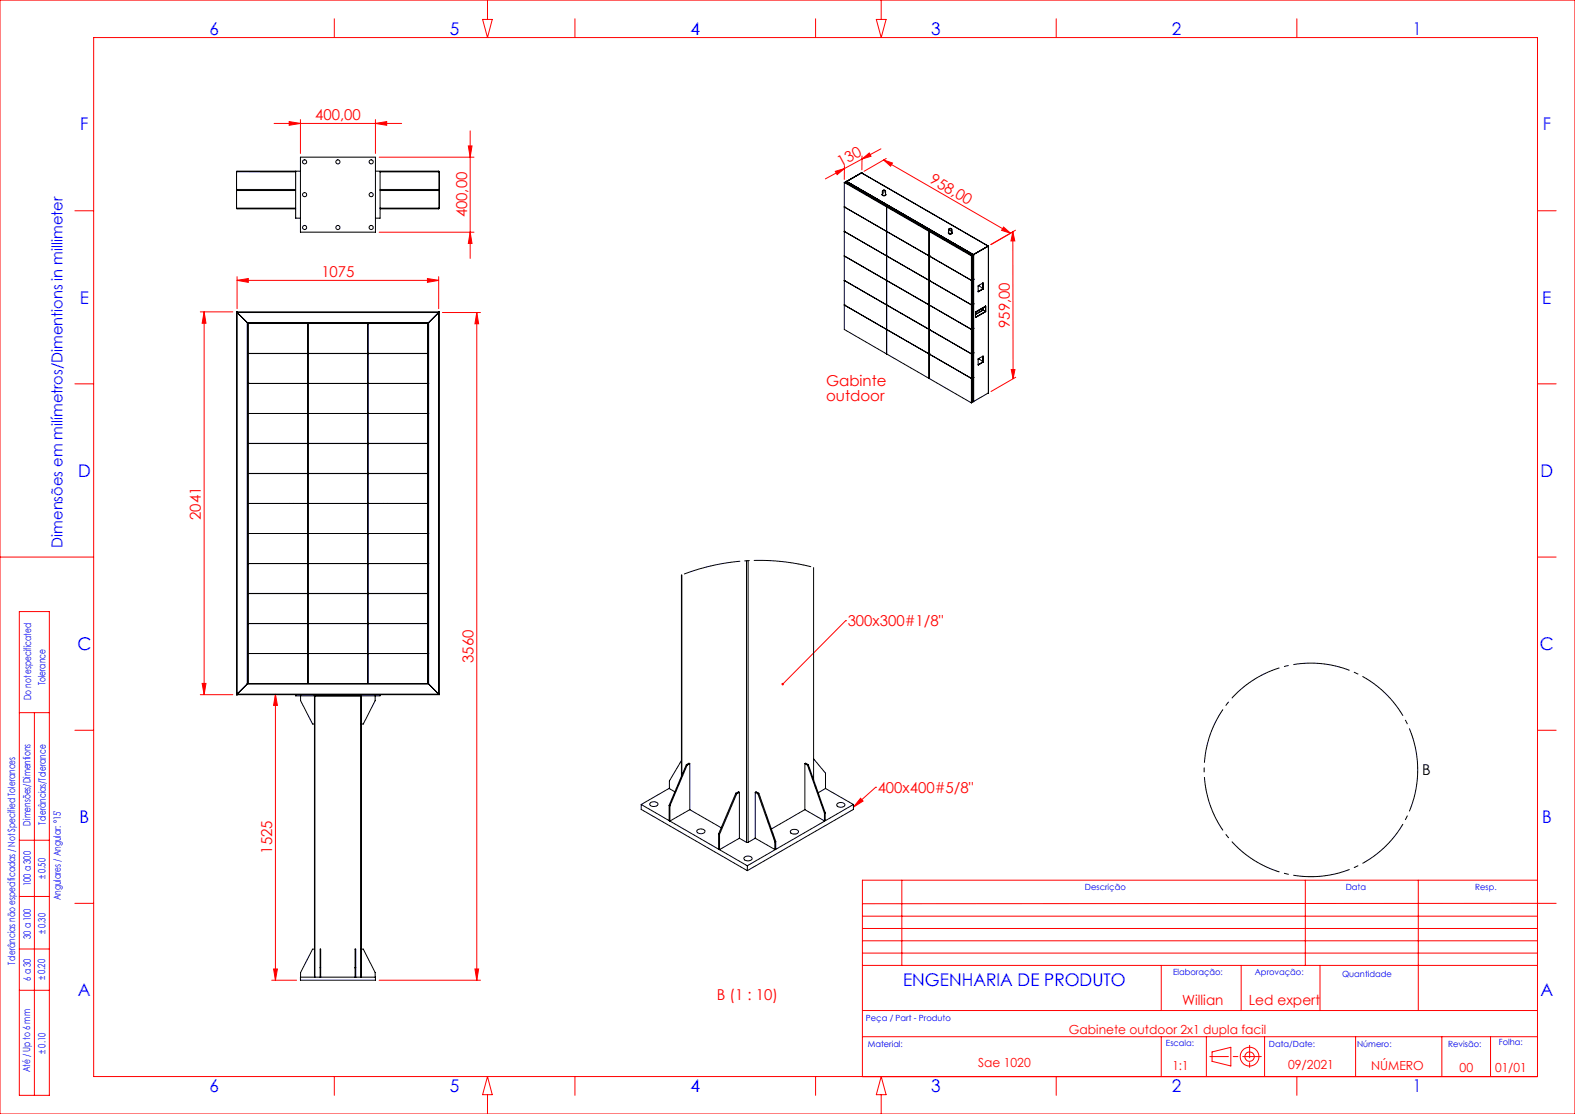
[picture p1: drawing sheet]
<svg xmlns="http://www.w3.org/2000/svg" width="420mm" height="297mm" viewBox="0 0 420 297" stroke-linecap="round" stroke-linejoin="round" font-family="sans-serif">
<g fill="none" stroke="#f00" stroke-width=".27">
<path d="M0 0h420v297h-420zM25 10h385v277h-385zM89.1 5v5M128.7 5.2h2.6l-1.3 4.8zM130 0v5.2M153.3 5v5M217.5 5v5M233.7 5.2h2.6l-1.3 4.8zM235 0v5.2M281.7 5v5M345.8 5v5M73.1 32.9h34"/>
<path d="M77.1 32.4l3 .5-3 .5zM80.1 31.9v9M100.1 32.9l3-.5v1zM100.1 31.9v9M124.9 38.9h1l-.5 3zM125.4 34.9v34M234.9 39.7l-5 2.7M20 56.2h5M101.1 41.9h25.3M222.7 45.7l2.5-.8-2 1.7zM225.2 44.1l-.1 3.7M229.9 42.4l1.9-1.6 .5 .9z"/>
<path d="M229.9 41.6l-.1 3.7M229.9 42.4l-9.8 5.3M235.6 42.6l33.9 19.6M235.6 42.6l2.4 .9-.5 .8zM236.3 42.3l-5.9 3.4M410 56.2h5M63.2 74.8l3-.5v1zM63.2 73.8v8.5M63.2 74.8h53.8M101.1 61.9h25.3M114 74.3l3 .5-3 .5zM117 73.8v8.5"/>
<path d="M125.4 61.9l.5 3h-1zM267.6 60.5l1.9 1.7-2.4-.8zM270.1 61.8l.5 2.4h-1zM270.1 61.8l.1 39.2M270.2 61.8l-5.9 3.4M270.8 61.4l-6.6 3.8M53.4 83.1h8.7M54.4 83.1v102.1M54.4 83.1l.5 3.1h-1zM118 83.3h10.1M127.1 83.3l.5 3h-1zM127.1 83.3v178"/>
<path d="M269.7 98.5h1l-.5 2.5zM20 102.3h5M270.9 100.6l-6.6 3.8M410 102.3h5M0 148.5h25M410 148.5h5M5.2 163.1h8v128.9h-8zM225.5 165.5h.1M225.5 165.5l-16.8 16.9M5.2 190h8M9.2 190v102M20 194.7h5"/>
<path d="M53.4 185.2h8.7M53.9 182.2h1l-.5 3zM73.4 185.1l.6 3h-1zM73.4 185.1v76.2M410 194.7h5M229.5 212.8l.7 .8-2.6 1.6zM233.5 209.9h.1M233.5 209.9l-5.9 5.3M5.2 239h8M5.2 224h8M240.5 234.7v22.7M348.1 234.7v22.7"/>
<path d="M378.2 234.7v34.7M410 234.7h-180v52.3M5.2 253h8M20 240.8h5M73 258.3h1l-.6 3zM126.6 258.3h1l-.5 3zM230 254.1h180M230 250.8h180M230 247.5h180M230 257.4h180M230 244.3h180M309.7 257.4v12"/>
<path d="M331 257.4v12M352 257.4v12M415 240.8l-185 .1M5.2 264h8M72.5 261.3h6.6M101.1 261.3h27M230 269.4h180M230 276.4h180M309.7 276.4v10.6M321.7 276.4v10.6M337.2 276.4v10.6M361.5 276.4v10.6"/>
<path d="M384.5 276.4v10.6M397.5 276.4v10.6M89.1 287v5M130 287l1.3 4.8h-2.6zM130 291.8v5.2M153.3 287v5M217.5 287v5M235 287l1.3 4.8h-2.6zM235 291.8v5.2M281.7 287v5M323.2 280.5l5-1.3v5l-5-1.2zM345.8 287v5"/>
<circle cx="333.2" cy="281.7" r="2.5"/>
<circle cx="333.2" cy="281.7" r="1.26"/>
</g>
<path d="M322.6 281.7h13.8" fill="none" stroke="#f00" stroke-width=".27" stroke-dasharray="6.3 1.3 1.3 1.3" stroke-dashoffset="1.4"/>
<path d="M333.2 278.7v6" fill="none" stroke="#f00" stroke-width=".27" stroke-dasharray="6.3 1.3 1.3 1.3" stroke-dashoffset="3"/>
<path d="M378.1 205.3a28.5 28.5 0 0 0-42.3-24.9 28.5 28.5 0 0 0-1.3 49 28.5 28.5 0 0 0 43.5-22.6l.1-1.5" fill="none" stroke="#000" stroke-width=".27" stroke-dasharray="15.2 1.3 1.3 1.3" stroke-dashoffset="3.9" stroke-linecap="butt"/>
<g fill="#f00">
<path d="M208.5 182.1l-.1 .5 .3-.2-.2 .2a.34 .34 0 0 0 .5 0 .34 .34 0 0 0 0-.4 .34 .34 0 0 0-.5-.1zM229.5 212.8l.7 .8-2.6 1.6z"/>
<path d="M63.2 74.8l3-.5v1zM114 74.3l3 .5-3 .5z"/>
<path d="M229.9 42.4l1.9-1.6 .5 .9zM222.7 45.7l2.5-.8-2 1.7z"/>
<path d="M53.9 182.2h1l-.5 3zM54.4 83.1l.5 3.1h-1z"/>
<path d="M127.1 83.3l.5 3h-1zM126.6 258.3h1l-.5 3zM73.4 185.1l.6 3h-1zM73 258.3h1l-.6 3zM124.9 38.9h1l-.5 3zM125.4 61.9l.5 3h-1z"/>
<path d="M270.1 61.8l.5 2.4h-1zM269.7 98.5h1l-.5 2.5z"/>
<path d="M235.6 42.6l2.4 .9-.5 .8zM267.6 60.5l1.9 1.7-2.4-.8z"/>
<path d="M77.1 32.4l3 .5-3 .5zM100.1 32.9l3-.5v1z"/>
</g>
<g fill="none" stroke="#000" stroke-width=".27">
<path d="M63.1 50.5l.1 .2M63.1 55.5l.1 .2M63.1 45.8v4.7M63.1 50.8v4.7M63.1 50.5h15.7M63.1 45.8h15.7M63.1 55.5h15.7M63.1 50.8h15.7M63.2 45.6l-.1 .2M63.2 50.7l-.1 .1M63.2 45.6h16.9M63.2 55.7h15.6"/>
<path d="M78.8 45.6v12.6h1.3M80.1 41.9h20v20h-20zM100.1 45.6h16.9l.1 .2M101.4 45.6v12.6h-1.3M101.4 50.5h15.7M101.4 45.8h15.7M101.4 55.5h15.7M101.4 50.8h15.7M117 50.7l.1 .1M117.1 50.5l-.1 .2M117.1 55.5l-.1 .2h-15.6M117.1 45.8v4.7"/>
<path d="M117.1 50.8v4.7M225.1 55.2h.1M225.1 48.6v39.2l33.9 19.6M225.1 55.2l33.9 19.6M225.1 48.6l33.9 19.6M225.4 48.6h.1M225.4 48.6l11.2 6.5M225.4 48.6h-.3M225.6 48.4h.1M225.6 48.4v.3M225.6 48.4l11.3 6.5M225.7 48.4l11.2 6.5"/>
<path d="M225.7 48.4h-.1M225.7 48.4h.1M225.8 48.4l33.8 19.5M225.8 48.3v.1M225.8 48.4v.1M225.8 48.4h.1M229.7 46.1h.1M229.7 46.1l-3.9 2.2M229.7 46.1l-3.9 2.3M229.7 46.1l33.8 19.5M229.8 46.1l33.7 19.5M229.8 46.1h.1"/>
<path d="M235.2 51.9a.52 .52 0 0 0 .5 .3 .52 .52 0 0 0 .5-.3M235.3 51.2l.1 .4zM235.3 51.7a.42 .42 0 0 0 .4 .4 .42 .42 0 0 0 .4-.4M235.3 50.9v.3M235.7 50.7l-.2 .1a.33 .33 0 0 0 .1 .4 .33 .33 0 0 0 .4-.1l.1-.2-.3-.2M236.1 50.9l-.1 1.1h-.6l-.1-.6M236.4 55.2v39.2M236.6 55.1h.1M236.6 55.1l-.2 .1M236.6 55.1l11.3 6.5M236.9 54.9l-.3 .2M236.9 54.9h.1"/>
<path d="M236.9 54.9v.3M236.9 55v.2M236.9 55h.1M236.9 55l22.6 13M236.9 55l11.3 6.4M225.1 61.7h.1M225.1 74.8h.1M225.1 61.7l11.3 6.5M225.1 74.8l33.9 19.6 .2-.1M225.1 68.3l33.9 19.5 .2-.1M225.1 68.2l33.9 19.6 .2-.1M225.1 74.8l11.4 6.5"/>
<path d="M236.4 61.7h.1M236.4 68.2l22.6 13.1M236.4 68.2h.1M236.5 74.8h-.1M247.8 74.8h.1M247.8 68.2h.1M247.8 61.7v39.2M247.9 61.6h.1M247.9 61.6l-.1 .1M248 61.6h.1M248 61.6l-.2 .1M248 61.6l11.2 6.5"/>
<path d="M248.2 61.5l-.3 .1M248.2 61.5h.1M248.2 61.5v.3M248.2 61.5l11.3 6.4M248.2 61.4v.3M248.2 61.4v.1M252.9 62.1a.51 .51 0 0 0 .5 .3 .51 .51 0 0 0 .5-.3M253 61.2v.9l.3 .2 .5-.2v-.9M253 61.9a.42 .42 0 0 0 .4 .4 .42 .42 0 0 0 .4-.4M253.3 60.9l.2 .1zM253.3 60.9l-.1 .1a.36 .36 0 0 0 .1 .5 .36 .36 0 0 0 .5-.3l-.3-.3M253.6 61.6l.2-.1-.1 .4z"/>
<path d="M259 68.2v39.2M259.2 68.1h.1M259.2 74.6h.1M259.2 68.1v19.6M259.2 74.6l-.2 .2M259.2 68.1l-.2 .1M259.2 74.3l.3 .2M259.3 74.3l.2 .1M259.5 74.4l-.3-.1 .3 .2M259.5 68l-.3 .1M259.5 68h.1M259.5 74.5l-.3 .1"/>
<path d="M259.5 74.5h.1M259.5 67.9h.1M259.5 74.4h.1M259.5 68v6.4M259.5 74.5v13M259.5 67.9v6.5M259.5 74.5v6.5M259.5 67.9v.1M259.6 67.9v39.1M260.8 76.2l1.3-.8v1.6l-1.3 .8zM261.1 76.1v.1M261.1 76v.1"/>
<path d="M261.1 76.2l1 .8M261.1 76.1l-.3 .2M261.1 76.2l-.3 .1M262.1 77l-1.3 .7M262.1 77h.1M263.5 65.6h.1M263.6 65.6l-4 2.3M263.6 65.6v39.2M263.6 65.6h.1M63.1 83.1h.1M63.1 83.1l.1 .2M63.1 83.1h54"/>
<path d="M63.1 83.1v102.1M63.2 83.3l2.7 2.7M63.2 83.3h53.8M63.2 83.3v101.8M65.9 86l.2 .2M65.9 86h48.4M65.9 86v96.3M66.1 86.2h48M66.1 86.2v96M66.1 86.3h48v95.9h-48zM66.1 94.2h48M66.1 94.3h48"/>
<path d="M66.2 94.2v.1M66.3 94.2v.1M77.1 86.2v.1M78.1 86.2v.1M82.1 86.3v95.9M98.1 86.3v95.9M102.1 86.2v.1M103.1 86.2v.1M114 94.2v.1M114.1 86.2v96M114.3 86l-.2 .2M114.3 86v96.3"/>
<path d="M117 83.3l-2.7 2.7M117 83.3v101.8M117.1 83.1l-.1 .2M117.1 83.1v102.1M225.1 81.3h.1M225.1 81.3l33.9 19.6M236.4 87.8h.1M247.8 87.8h.1M247.8 94.4h.1M259.2 87.7h.1M259.2 81.2h.1M259.2 94.3h.1"/>
<path d="M259.2 87.7v19.6l-.2 .1M259.2 87.5l.3 .1M259.2 81.2l-.2 .1M259.2 80.9l.3 .1M259.2 81.1l-.2 .2M259.2 94l.3 .1M259.3 93.9l.2 .1M259.3 87.4l.2 .1M259.3 80.8l.2 .2M259.5 94h.1M259.5 87.5h.1M259.5 81h.1"/>
<path d="M259.5 94l-.3-.1 .3 .2M259.5 87.6l-.3 .1M259.5 87.6h.1M259.5 87.5l-.3-.1 .3 .2M259.5 81l-.3 .2M259.5 81l-.3-.1 .3 .1M259.5 94.1l-.3 .2M259.5 94.1h.1M259.5 87.6v6.4M259.5 94.1v6.5M259.5 81v6.5M260.1 83.1l2.8-1.5v1.5l-2.8 1.6z"/>
<path d="M260.8 95.7l1.3-.8v1.7l-1.3 .7zM261.1 95.6v.1M261.1 95.5v.1M261.1 95.7l1 .8M261.1 95.6l-.3 .2M261.1 95.7l-.3 .1M262.1 82.7h.1M262.1 96.5l-1.3 .8M262.1 82.1v.6M262.1 96.5v.1M262.1 82.7l-2 1.1M262.1 82.7l.7 .4"/>
<path d="M262.1 82.7l-2 1.2M262.2 82.7l.6 .3M262.2 82.1v.6M262.6 81.8h.1M262.6 81.8l-2.5 1.5M262.7 81.7l-.1 .1M262.8 83.1l-2.7 1.5M262.8 81.6v1.5M262.8 83.1h.1M66.1 110.2h48M66.1 102.2h48M66.1 118.2h48"/>
<path d="M66.2 102.2h.1M66.2 110.2h.1M66.2 118.2h.1M66.3 102.2h.1M66.3 110.2h.1M66.3 118.2h.1M114 110.2h.1M114 102.2h.1M114 118.2h.1M114.1 102.2h.1M114.1 110.2h.1M259.2 100.8h.1"/>
<path d="M259.2 107l.3 .1M259.2 100.8l-.2 .1M259.2 100.5l.3 .1M259.3 100.4l.2 .2M259.3 107l.2 .1M259.5 100.6h.1M259.5 107.1h.1M259.5 100.6l-.3-.2 .3 .2M259.5 100.6l-.3 .2M259.5 100.6v6.5M259.6 107l-.1 .1M263.6 104.8l-4 2.2"/>
<path d="M66.1 134.2h48M66.1 126.3h48M66.1 126.2h48M66.2 126.2v.1M66.3 126.2v.1M77.1 134.2h.1M78.1 134.2h.1M102.1 134.2h.1M103.1 134.2h.1M114 126.2v.1M66.1 150.2h48M66.1 158.2h48"/>
<path d="M66.1 158.3h48M66.1 142.2h48M66.2 142.2h.1M66.2 150.2h.1M66.2 158.2v.1M66.3 142.2h.1M66.3 150.2h.1M66.3 158.2v.1M114 150.2h.1M114 142.2h.1M114 158.2v.1M114.1 142.2h.1"/>
<path d="M114.1 150.2h.1M181.7 153.3v53.6M181.8 153.3v53.4M199.1 149.5v75.1M199.5 149.5v75.1M217 151.3v56.6M66.1 174.2h48M66.1 166.3h48M66.1 166.2h48M66.2 174.2h.1M66.2 166.2v.1M66.3 174.2h.1"/>
<path d="M66.3 166.2v.1M114 174.2h.1M114 166.2v.1M114.1 174.2h.1M63.1 185.2h.1M63.1 185.2h54M63.2 185.1l-.1 .1M63.2 185.1h53.8M65.9 182.3l-2.7 2.8M65.9 182.3h48.4M66.1 182.2l-.2 .1M66.1 182.2h.1"/>
<path d="M78.8 185.2v.3h22.6v-.3M80.2 185.5v1.3l3.2 6.2h.5M83.9 185.5v75M84 185.5v75M96.2 185.5v75M96.3 185.5v75M100 185.5v1.3l-3.1 6.2h-.6M114.1 182.2h.1M114.1 182.2l.2 .1M114.3 182.3l2.7 2.8M117 185.1l.1 .1M171 214.5v1.3l28.3 16.3"/>
<path d="M171 214.5l28.3 16.3M173.5 214l1.2-.2a.62 .62 0 0 1 .8 .6 .62 .62 0 0 1-.8 .6h-.4a.65 .65 0 0 1-.9-.2 .65 .65 0 0 1 .1-.8zM178.4 214.7l.2 .1M178.4 214.7v4.1l.2 .1M178.5 210.1l-7.5 4.4M178.6 214.8v4.1M181.7 202.8l-3.2 5.4v2.1l1.5 .8M183 203.9l-4.6 10.8M183 203.9l.2 .1M183.2 204l-4.6 10.8M183.9 215.9l8.4 4.8M183.9 203.6l-.7 .4"/>
<path d="M183.9 203.6v12.3M183.9 215.9l-5.3 3M183.9 203.6l-.2-.1-.7 .4M196.2 211.5l.3 .1M196.2 211.5l-4.6 10.8M196.5 211.6l-4.6 10.9M197.2 211.2l-.7 .4M197.2 211.2v12.3M197.2 211.2l-.3-.1-.7 .4M201.4 211.2v12.3M201.4 211.2l.7 .4M201.4 211.2l.2-.1 .8 .4"/>
<path d="M202.1 211.6l4.5 12.8M202.4 211.5l-.3 .1M202.4 211.5l4.5 12.8M214.6 215.9l-8.9 5.1M214.6 203.6v12.3M214.6 203.6l.7 .4M214.6 215.9l5.3 3M214.6 203.6l.2-.1 .7 .4M215.3 204l4.6 12.8M215.5 203.9l-.2 .1M215.5 203.9l4.6 12.8M217 202.3l3.1 3.8v4.1"/>
<path d="M219.9 216.8v2.1M220.1 216.7l-.2 .1M220.1 216.7v2l-.2 .2M220.1 210.2l7.5 4.3M220.1 210.2l-1.9 1.1M223.2 214.3a1.21 1.21 0 0 1 2.1 .4 1.27 1.27 0 0 1-2.2-.2zM227.6 214.5v1.3l-28.3 16.3M227.6 214.5l-28.3 16.3M185.9 221.3a1.27 1.27 0 0 1 2.1 .5 1.28 1.28 0 0 1-2.2-.2zM191.6 222.3l.3 .2M191.6 222.3v4.1l.3 .1M191.9 222.5v4"/>
<path d="M197.2 223.5l1.9 1.1M197.2 223.5l-5.3 3M198.5 228.6a1.25 1.25 0 0 1 2.1 .4 1.3 1.3 0 0 1-2.2-.2zM199.1 224.6h.4M199.3 230.8v1.3M201.4 223.5l-1.9 1.1M201.4 223.5l5.2 3M206.6 224.4v2.1M206.9 224.3l-.3 .1M206.9 224.3v2.1l-.3 .1M210.9 221.4a1.25 1.25 0 0 1 2 .5 1.29 1.29 0 0 1-2.2-.2zM83.9 253h-.5l-3.2 6.3-.1 2h20v-.8h-20"/>
<path d="M85.4 258h.1M94.7 258h.2M96.3 253h.6l3.1 6.3v1.2M85.4 260.5v-7.5h.1v7.5M94.7 260.5v-7.5h.2v7.5"/>
<circle cx="81.2" cy="51.9" r=".54"/>
<circle cx="81.2" cy="43.2" r=".54"/>
<circle cx="90.1" cy="43.2" r=".55"/>
<circle cx="99" cy="51.9" r=".54"/>
<circle cx="99" cy="43.2" r=".54"/>
<circle cx="235.7" cy="50.7" r=".13"/>
<circle cx="81.2" cy="60.7" r=".55"/>
<circle cx="90.1" cy="60.7" r=".56"/>
<circle cx="99" cy="60.7" r=".55"/>
</g>
<path d="M217 151.3l-4.3-1-4.5-.6-4.6-.3-4.3 .1-4.5 .4-4.5 .8-4.3 1.1-4.3 1.5" fill="none" stroke="#000" stroke-width=".27" stroke-dasharray="15.2 1.3 1.3 1.3" stroke-dashoffset="-.8"/>
<g font-size="4.7" fill="#00f">
<text x="55.8" y="9.2">6</text>
<text x="120" y="9.2">5</text>
<text x="184.1" y="9.2">4</text>
<text x="248.3" y="9.2">3</text>
<text x="312.5" y="9.2">2</text>
<text x="376.7" y="9.2">1</text>
<text x="21.4" y="34.8">F</text>
<text x="411.4" y="34.8">F</text>
<text x="21.3" y="81">E</text>
<text x="411.3" y="81">E</text>
<text x="20.8" y="127.1">D</text>
<text x="410.8" y="127.1">D</text>
<text x="20.6" y="173.3">C</text>
<text x="410.6" y="173.3">C</text>
<text x="21.2" y="219.5">B</text>
<text x="411.2" y="219.5">B</text>
<text x="240.8" y="262.8">ENGENHARIA DE PRODUTO</text>
<text x="20.8" y="265.6">A</text>
<text x="410.8" y="265.6">A</text>
<text x="55.8" y="291.2">6</text>
<text x="120" y="291.2">5</text>
<text x="184.1" y="291.2">4</text>
<text x="248.3" y="291.2">3</text>
<text x="312.5" y="291.2">2</text>
<text x="376.7" y="291.2">1</text>
</g>
<g font-size="4" fill="#f00">
<text x="84" y="32">400,00</text>
<text x="224.2" y="44.5" transform="rotate(-28 224.2 44.5)">130</text>
<text x="247.7" y="48.6" transform="rotate(30 247.7 48.6)">958,00</text>
<text x="124.5" y="58" transform="rotate(-90 124.5 58)">400,00</text>
<text x="85.7" y="73.9">1075</text>
<text x="269.3" y="87.5" transform="rotate(-90 269.3 87.5)">959,00</text>
<text x="220.3" y="103">Gabinte</text>
<text x="220.3" y="107">outdoor</text>
<text x="53.6" y="138.6" transform="rotate(-90 53.6 138.6)">2041</text>
<text x="226" y="167">300x300#1/8&quot;</text>
<text x="126.3" y="176.7" transform="rotate(-90 126.3 176.7)">3560</text>
<text x="234" y="211.4">400x400#5/8&quot;</text>
<text x="72.6" y="227.6" transform="rotate(-90 72.6 227.6)">1525</text>
<text x="191.1" y="266.5">B (1 : 10)</text>
</g>
<text font-size="4" fill="#00f" x="16.7" y="146" transform="rotate(-90 16.7 146)">Dimensões em milímetros/Dimentions in millimeter</text>
<text font-size="4" x="379.2" y="206.5">B</text>
<g font-size="3.7" fill="#f00">
<text x="315.2" y="267.9">Willian</text>
<text x="333.1" y="267.9">Led expert</text>
</g>
<g font-size="3.3" fill="#f00">
<text x="285.1" y="275.6">Gabinete outdoor 2x1 dupla facil</text>
<text x="260.8" y="284.5">Sae 1020</text>
<text x="312.7" y="285.3">1:1</text>
<text x="343.5" y="285">09/2021</text>
<text x="365.6" y="285.2">NÚMERO</text>
<text x="389.2" y="285.7">00</text>
<text x="398.7" y="285.7">01/01</text>
</g>
<g font-size="2.7" fill="#00f">
<text x="12.1" y="182.7" transform="rotate(-90 12.1 182.7)">Tolerance</text>
<text x="8.3" y="186.7" transform="rotate(-90 8.3 186.7)">Do not especificated</text>
<text x="8.1" y="220.1" transform="rotate(-90 8.1 220.1)">Dimensões/Dimentions</text>
<text x="12.2" y="219.9" transform="rotate(-90 12.2 219.9)">Tolerâncias/Tolerance</text>
<text x="8.2" y="236.2" transform="rotate(-90 8.2 236.2)">100 a 300</text>
<text x="12.1" y="234.4" transform="rotate(-90 12.1 234.4)">± 0.50</text>
<text x="16.2" y="240.1" transform="rotate(-90 16.2 240.1)">Angulares / Angular: °15'</text>
<text x="8.2" y="250.4" transform="rotate(-90 8.2 250.4)">30 a 100</text>
<text x="12.1" y="249.1" transform="rotate(-90 12.1 249.1)">± 0.30</text>
<text x="4" y="257.2" transform="rotate(-90 4 257.2)">Tolerâncias não especificadas / Not Specified Tolerances</text>
<text x="8.2" y="261.5" transform="rotate(-90 8.2 261.5)">6 a 30</text>
<text x="12.1" y="261.4" transform="rotate(-90 12.1 261.4)">± 0.20</text>
<text x="12.2" y="281" transform="rotate(-90 12.2 281)">± 0.10</text>
<text x="8" y="285.9" transform="rotate(-90 8 285.9)">Até / Up to 6 mm</text>
</g>
<g font-size="2.3" fill="#00f">
<text x="289.3" y="237.2">Descrição</text>
<text x="358.9" y="237.2">Data</text>
<text x="393.4" y="237.2">Resp.</text>
<text x="312.8" y="260">Elaboração:</text>
<text x="334.6" y="260">Aprovação:</text>
<text x="357.9" y="260.6">Quantidade</text>
<text x="230.9" y="272.2">Peça / Part - Produto</text>
<text x="231.4" y="279.2">Material:</text>
<text x="310.9" y="279">Escala:</text>
<text x="338.4" y="279.2">Data/Date:</text>
<text x="361.9" y="279.2">Número:</text>
<text x="386.2" y="279.1">Revisão:</text>
<text x="399.7" y="278.7">Folha:</text>
</g>
</svg>
